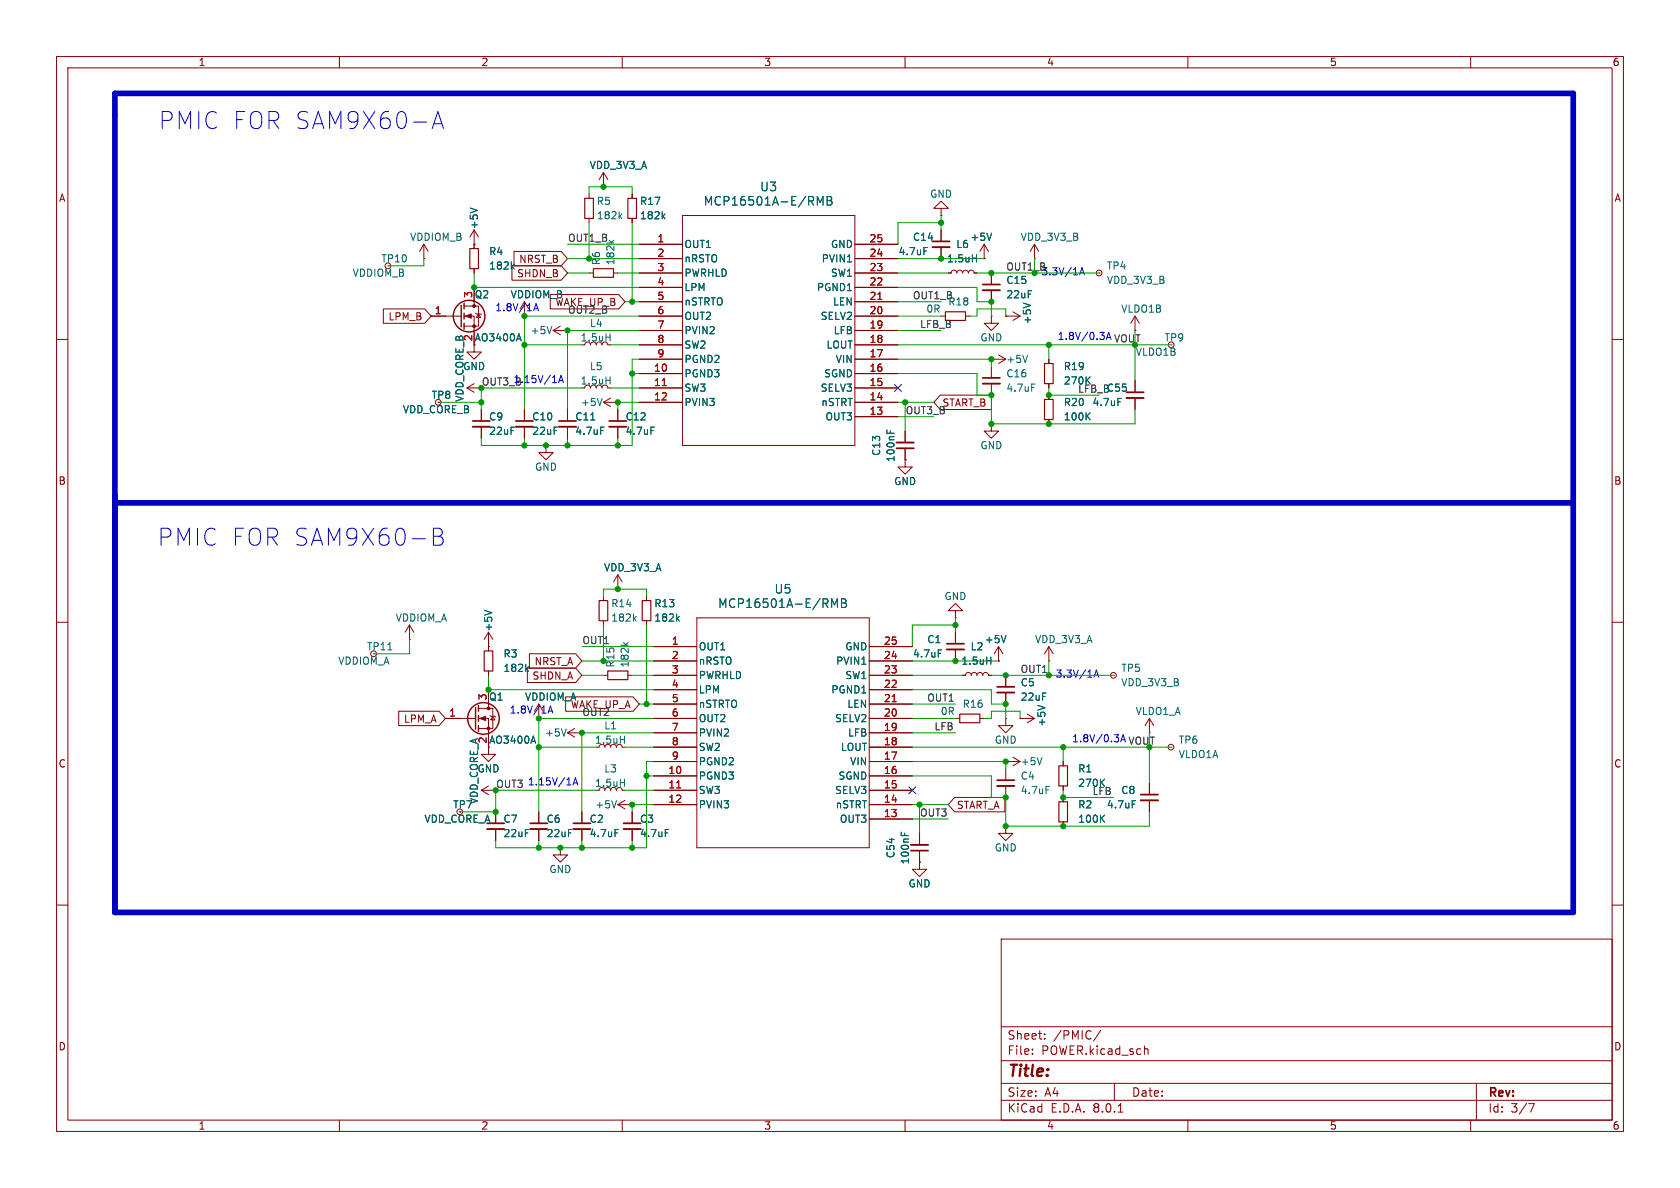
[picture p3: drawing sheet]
<svg xmlns="http://www.w3.org/2000/svg" width="297mm" height="210mm" viewBox="0 0 297 210" stroke-linecap="round" stroke-linejoin="round" font-family="sans-serif">
<g fill="none" stroke="#840000" stroke-width=".18">
<path d="M10 10h277v190h-277zM12 12h273v186h-273zM60 10v2M110 10v2M160 10v2M210 10v2M260 10v2M104.1 34.3v.8M104.1 38.6v.8M106.7 33h.1M106.7 30.5v2.5M106.7 30.5l-.8 1.3"/>
<path d="M106.7 30.5l.7 1.3M111.8 34.3v.8M111.8 38.6v.8M120.6 38.1h30.5v40.6h-30.5zM166.4 36.8h1.2l-1.2-1.2-1.3 1.2h1.3v1.3M166.4 38.1h.1M10 60h2M67.8 54.6h7.3l1.1 1.3-1.1 1.3h-7.3zM74.9 45.7h.1M74.9 43.2l-.7 1.3M74.9 43.2v2.5M74.9 43.2l.8 1.3"/>
<path d="M76.2 55.9h5.3M82 55.9h1.8v6.3h1.3l-1.3 1.3-1.3-1.3h1.3M82 54.1h2.6v3.6h-2.6M83.8 43.2h.1M83.8 40.6v3.3M83.8 47.5v.8M83.8 50.8v3.3M83.8 40.6l-.7 1.3M83.8 40.6l.8 1.3M84.1 55.4l.1 .1h.8l.1 .1M84.6 55.5l.4 .6h-.8zM90.5 47h8.7l1.1 1.3-1.1 1.2h-8.7z"/>
<path d="M90.9 44.4h8.3l1.1 1.3-1.1 1.3h-8.3zM92.7 55.9h.1M92.7 53.3v2.6M97.3 52.1h12.1l1.1 1.2-1.1 1.3h-12.1zM97.8 58.4h2.5M97.8 58.4l1.3 .8M99.1 57.7l-1.3 .7M100.3 58.4h.1M104.1 48.3h.8M108.5 48.3h.7M113 48.3h7.6M113 43.2h7.6"/>
<path d="M113 58.4h7.6M113 45.7h7.6M113 55.9h7.6M113 53.3h7.6M113 50.8h7.6M151.1 48.3h7.6M151.1 43.2h7.6M151.1 58.4h7.6M151.1 45.7h7.6M151.1 55.9h7.6M151.1 53.3h7.6M151.1 50.8h7.6"/>
<path d="M166.4 40.6v2.1M166.4 43.7v2M166.4 55.9h.7M167.6 48.3h.5l.2-.4 .4-.1 .3 .1 .2 .4 .1-.4 .4-.1 .3 .1 .2 .4 .1-.4 .4-.1 .3 .1 .2 .4 .1-.4 .4-.1 .4 .1 .1 .4h.5M170.7 55.9h.7M174 45.7h.1M174 43.2l-.8 1.3M174 43.2v2.5M174 43.2l.8 1.3M175.3 55.9v1.3h1.2l-1.2 1.2-1.3-1.2h1.3M175.3 55.9h.1M175.3 48.3v2"/>
<path d="M175.3 51.3v2M177.8 55.9h.1M177.8 55.9h2.5M179.1 55.1l1.2 .8M180.3 55.9l-1.2 .7M182.9 45.7h.1M182.9 43.2l-.8 1.3M182.9 43.2v2.5M182.9 43.2l.7 1.3M194.3 48.3h.1M200.7 58.4h.1M200.7 55.9v2.5"/>
<path d="M200.7 55.9l-.8 1.3M200.7 55.9l.7 1.3M285 60h2M82.5 68.6h2.6M82.5 68.6l1.3 .7M83.8 67.8l-1.3 .8M85.1 72.4v2M85.1 75.4v2.1M92.7 72.4v2M92.7 75.4v2.1M96.5 78.7v1.3h1.3l-1.3 1.3-1.3-1.3h1.3M96.5 78.7h.1"/>
<path d="M100.3 72.4v2M100.3 75.4v2.1M106.7 71.1h2.5M106.7 71.1l1.2 .8M107.4 68.6h.5M107.4 61h.5M107.9 70.4l-1.2 .7M109.2 71.1h.1M109.2 72.4v2M109.2 75.4v2.1M113 66h7.6M113 68.6h7.6"/>
<path d="M113 71.1h7.6M113 63.5h7.6M113 61h7.6M151.1 66h7.6M151.1 68.6h7.6M151.1 71.1h7.6M151.1 73.7h7.6M151.1 63.5h7.6M151.1 61h7.6M160 76.2v2M160 79.2v2.1M166.2 69.8h9.1v2.6h-9.1l-1.1-1.3z"/>
<path d="M175.3 74.9v1.3h1.2l-1.2 1.3-1.3-1.3h1.3M175.3 74.9h.1M175.3 63.5h.1M175.3 64.8v2M175.3 67.8v2.1M175.3 63.5h2.5M176.5 62.7l1.3 .8M177.8 63.5l-1.3 .8M185.4 63.5v.8M185.4 67.8v.8M185.4 69.9v.7M185.4 74.2v.7"/>
<path d="M200.7 67.3v2M200.7 70.4v2M160 81.3v1.3h1.3l-1.3 1.2-1.3-1.2h1.3M160 81.3h.1M10 110h2M72.4 113h.1M72.4 110.5l-.8 1.3M72.4 110.5v2.5M72.4 110.5l.8 1.3M86.4 114.3h.1M86.4 111.8v3.3M86.4 118.6v.8"/>
<path d="M86.4 111.8l-.8 1.2M86.4 111.8l.7 1.2M93.2 118.1h8.6l1.1 1.3-1.1 1.3h-8.6zM93.6 115.6h8.2l1.1 1.2-1.1 1.3h-8.2zM106.7 119.4h.7M106.7 105.4v.8M106.7 109.7v.8M109.2 104.1h.1M109.2 101.6l-.7 1.3M109.2 101.6v2.5M109.2 101.6l.8 1.3M111 119.4h.8"/>
<path d="M114.3 105.4v.8M114.3 109.7v.8M115.6 119.4h7.6M115.6 114.3h7.6M115.6 116.8h7.6M123.2 109.2h30.5v40.7h-30.5zM153.7 119.4h7.6M153.7 114.3h7.6M153.7 116.8h7.6M168.9 108h1.3l-1.3-1.3-1.3 1.3h1.3v1.2M168.9 109.2h.1M168.9 111.8v2"/>
<path d="M168.9 114.8v2M170.2 119.4h.5l.1-.4 .4-.1 .4 .1 .1 .4 .2-.4 .3-.1 .4 .1 .1 .4 .2-.4 .3-.1 .4 .1 .1 .4 .2-.4 .3-.1 .4 .1 .2 .4h.5M176.5 116.8h.1M176.5 114.3l-.7 1.3M176.5 114.3v2.5M176.5 114.3l.8 1.3M177.8 119.4v2M185.4 116.8h.1M185.4 114.3v2.5M185.4 114.3l-.7 1.3M185.4 114.3l.8 1.3M196.8 119.4h.1"/>
<path d="M285 110h2M70.5 125.7h7.1l1.1 1.3-1.1 1.3h-7.1zM78.7 127h5.4M84.6 127h1.8v6.4h1.2l-1.2 1.2-1.3-1.2h1.3M84.6 125.2h2.5v3.6h-2.5M85.1 139.7h2.5M85.1 139.7l1.3 .8M86.4 121.9v3.3M86.4 138.9l-1.3 .8M86.6 126.5l.1 .1h.8l.1 .1M87.1 126.6l.4 .7h-.8zM95.2 127h.1"/>
<path d="M95.2 124.5v2.5M100 123.2h11.9l1.1 1.3-1.1 1.2h-11.9zM100.3 129.5l1.3 .8M100.3 129.5h2.6M101.6 128.8l-1.3 .7M102.9 129.5h.1M110 132.1h.5M110 139.7h.5M115.6 132.1h7.6M115.6 139.7h7.6M115.6 129.5h7.6M115.6 134.6h7.6"/>
<path d="M115.6 127h7.6M115.6 137.2h7.6M115.6 124.5h7.6M115.6 121.9h7.6M153.7 132.1h7.6M153.7 139.7h7.6M153.7 129.5h7.6M153.7 134.6h7.6M153.7 127h7.6M153.7 137.2h7.6M153.7 124.5h7.6M153.7 121.9h7.6"/>
<path d="M168.9 127h.8M173.2 127h.8M177.8 134.6h.1M177.8 127v1.3h1.3l-1.3 1.2-1.3-1.2h1.3M177.8 127h.1M177.8 134.6h2.5M177.8 122.4v2.1M177.8 135.9v2M177.8 138.9v2.1M179.1 133.9l1.2 .7M180.3 127h.1M180.3 134.6l-1.2 .8"/>
<path d="M180.3 127h2.6M181.6 126.2l1.3 .8M182.9 127l-1.3 .8M188 134.6v.8M188 138.9v.8M203.2 129.5h.1M203.2 127l-.8 1.3M203.2 127v2.5M203.2 138.4v2.1M203.2 127l.8 1.3M207 132.1h.1M10 160h2"/>
<path d="M87.6 143.5v2M87.6 146.6v2M95.2 143.5v2M95.2 146.6v2M99.1 149.9v1.2h1.2l-1.2 1.3-1.3-1.3h1.3M99.1 149.9h.1M102.9 143.5v2M102.9 146.6v2M109.2 142.2l1.3 .8M109.2 142.2h2.6M110.5 141.5l-1.3 .7M111.8 142.2h.1"/>
<path d="M111.8 143.5v2M111.8 146.6v2M115.6 142.2h7.6M153.7 142.2h7.6M153.7 144.8h7.6M162.6 152.4v1.3h1.2l-1.2 1.2-1.3-1.2h1.3M162.6 152.4h.1M162.6 147.3v2.1M162.6 150.4v2M168.8 141h8.8v2.5h-8.8l-1.2-1.3zM177.8 146.1v1.2h1.3l-1.3 1.3-1.3-1.3h1.3M177.8 146.1h.1"/>
<path d="M188 141v.7M188 145.3v.8M203.2 141.5v2M285 160h2M177 166h108v32h-108zM60 198v2M110 198v2M160 198v2M177 194.5h108M177 191.5h108M177 187.5h108M177 181.5h108"/>
<path d="M182.5 186.3v.1M182.5 185.5v.1M184.7 183.6v.1M184.7 182.8v.1M194.6 182.1l-1.3 2M197 191.5v3M197.7 196.6h.8M202.4 185.5h.5l.1 .9M210 198v2M260 198v2M261 191.5v6.5M270.2 195.1h1l-.6 1.5"/>
<circle cx="68.6" cy="47" r=".51"/>
<circle cx="194.3" cy="48.3" r=".51"/>
<circle cx="77.5" cy="71.1" r=".51"/>
<circle cx="207" cy="61" r=".51"/>
<circle cx="66" cy="115.6" r=".51"/>
<circle cx="196.9" cy="119.4" r=".51"/>
<circle cx="207" cy="132.1" r=".51"/>
<circle cx="81.3" cy="143.5" r=".51"/>
</g>
<g fill="none" stroke="#840000" stroke-width=".33">
<path d="M164.8 43.7h3.1M173.7 51.3h3.1M83.6 75.4h3M91.2 75.4h3M98.8 75.4h3.1M107.7 75.4h3M158.5 78.2h3M173.7 67.8h3.1M199.1 70.4h3.1M167.4 114.8h3M176.3 138.9h3M176.3 122.4h3"/>
<path d="M86.1 146.6h3.1M93.7 146.6h3.1M101.3 146.6h3.1M110.2 146.6h3.1M161 149.4h3.1M201.7 141.5h3"/>
</g>
<g fill="none" stroke="#840000" stroke-width=".3">
<path d="M164.8 42.7h3.1M173.7 50.3h3.1M83.6 74.4h3M91.2 74.4h3M98.8 74.4h3.1M107.7 74.4h3M158.5 79.2h3M173.7 66.8h3.1M199.1 69.3h3.1M167.4 113.8h3M176.3 137.9h3M176.3 121.4h3"/>
<path d="M86.1 145.5h3.1M93.7 145.5h3.1M101.3 145.5h3.1M110.2 145.5h3.1M161 150.4h3.1M201.7 140.5h3"/>
</g>
<g fill="none" stroke="#006464" stroke-width=".18">
<path d="M83.1 36.8l1.3 .4M109.6 38.2l.3 .5M109.9 37.8l-.4 .5M117.2 38.2l.4 .5M117.6 37.8l-.5 .5M144.5 36.3v-1.6l.5 1.1 .5-1.1v1.6M146.2 34.7h.5l.3 .2v.3l-.3 .3a.41 .41 0 0 1 .4 .3 .41 .41 0 0 1-.3 .5h-.6zM146.2 35.5h.5M90.5 47.1l.4 .5M90.9 46.7l-.5 .5M91.7 59l.5 1.3M97.6 57.7l-.5 1.3"/>
<path d="M107.1 59.6h.8M107.7 42.5l.5 .4M107.9 59v1.3M108.5 42.5l-.5 .3M163.3 43.8h.6M171.9 45.6h.7M172.6 45v1.3M175.3 41.2l-.4 1.3M180.9 53.6l1.3 .4M104.4 74.2h.8M106.2 75.5h.6M106.4 70.4l-.4 1.3"/>
<path d="M107.1 67.2h.8M107.9 66.6v1.3M115.1 75.5h.6M156.8 76v.6M157.4 76.2v.4M181.7 62.8l-.5 1.3M182.4 67.9h.6M192.2 67.2l.5 .7M192.2 73.5l.5 .7M192.7 66.6l-.7 .7M192.7 73l-.7 .7M197.6 70.4h.6"/>
<path d="M68.6 114.9h.7M85.7 107.9l1.2 .4M93.1 118.2l.3 .5M93.4 117.8l-.5 .5M110.2 113.6l.5 .5M111.1 113.6l-.5 .3M112.1 109.3l.4 .5M112.5 109l-.5 .4M119.7 109.3l.4 .5M120.1 109l-.5 .4M147 107.4v-1.5l.5 1 .5-1v1.5M148.8 105.9h.5l.2 .1 .1 .3-.3 .3a.41 .41 0 0 1 .4 .3 .41 .41 0 0 1-.3 .5h-.6z"/>
<path d="M148.8 106.6h.5M165.9 114.9h.6M174.4 116.8h.8M175.2 116.1v1.3M177.9 112.3l-.5 1.3M94.3 130.1l.4 1.3M100.1 128.8l-.4 1.3M109.7 130.7h.7M109.7 138.3h.7M110.4 130.1v1.3M110.4 137.7v1.3M183.5 124.7l1.2 .4"/>
<path d="M184.2 133.9l-.4 1.3M184.9 139h.6M194.7 138.3l.6 .7M195.3 137.7l-.8 .8M108.7 146.6h.6M109 141.5l-.4 1.3M117.6 146.6h.6M159.3 147.1v.6M159.9 147.3v.4M194.7 144.6l.6 .8M195.3 144.1l-.8 .7M200.2 141.5h.6"/>
</g>
<g fill="none" stroke="#840000" stroke-width=".2">
<path d="M103.4 35.1h1.5v3.5h-1.5zM111 35.1h1.5v3.5h-1.5zM83.1 43.9h1.5v3.6h-1.5zM104.9 47.5h3.6v1.5h-3.6zM167.1 55.1h3.6v1.5h-3.6zM184.7 64.3h1.5v3.5h-1.5zM184.7 70.6h1.5v3.6h-1.5zM85.6 115.1h1.5v3.5h-1.5zM105.9 106.2h1.5v3.5h-1.5zM107.4 118.6h3.6v1.5h-3.6zM113.5 106.2h1.6v3.5h-1.6zM169.7 126.2h3.5v1.6h-3.5z"/>
<path d="M187.2 135.4h1.5v3.5h-1.5zM187.2 141.7h1.5v3.6h-1.5z"/>
</g>
<path d="M155.2 52.9h.7M117.1 68.2h.7M119.6 139.3h.7M157.7 124h.7" fill="none" stroke="#a90000" stroke-width=".18"/>
<g fill="none" stroke="#840000" stroke-width=".25">
<path d="M81.5 54v3.8M82 53.6v1M82 55.4v1M82 57.2v1M84.1 125.1v3.8M84.6 124.7v1M84.6 126.5v1M84.6 128.3v1"/>
<circle cx="82.9" cy="55.9" r="2.79"/>
<circle cx="85.5" cy="127" r="2.79"/>
</g>
<g fill="#840000" stroke="#840000" stroke-width=".18">
<path d="M82.3 55.9l1-.4v.8z"/>
<path d="M84.8 127l1.1-.4v.8z"/>
<circle cx="83.8" cy="57.7" r=".25"/>
<circle cx="83.8" cy="54.1" r=".25"/>
<circle cx="86.4" cy="128.8" r=".25"/>
<circle cx="86.4" cy="125.2" r=".25"/>
</g>
<g fill="none" stroke="#0000c2" stroke-width=".18">
<path d="M76.4 22.7l1-3 1 3M76.7 21.9h1.4M94.3 54.9l.5-1.2 .4 1.2M94.5 54.6h.6M190.9 48.6l.4-1.3 .4 1.3M191 48.2h.6M195.7 59.7h.6M98.8 67.6l.4-1.2 .4 1.2M98.9 67.3h.6M195.6 60l.4-1.3 .4 1.3M76.6 93.4h1a.73 .73 0 0 1 .6 .7 .73 .73 0 0 1-.6 .7 .8 .8 0 0 1 .8 .7 .8 .8 0 0 1-.6 .9h-1.2zM76.6 94.8h1"/>
<path d="M193.4 119.7l.4-1.3 .4 1.3M193.5 119.3h.6M96.9 126.1l.4-1.3 .4 1.3M97 125.7h.6M101.3 138.8l.4-1.3 .4 1.3M101.4 138.4h.6M198.1 131.1l.4-1.2 .5 1.2M198.2 130.8h.6"/>
</g>
<path d="M20.3 16.5h257.8v144.8h-257.8zM20.3 88.9h257.8" fill="none" stroke="#0000c2" stroke-width="1"/>
<g fill="none" stroke="#009600" stroke-width=".18">
<path d="M104.1 34.3v-1.3h7.7v1.3M104.1 39.4v6.3M111.8 39.4v13.9M166.4 39.4h-7.7v3.8M166.4 38.1v2.5M74.9 45.7v1.3h-6.3M83.8 48.3v2.5h29.2M100.3 48.3h3.8M100.3 45.7h12.7M100.3 43.2h12.7M109.2 48.3h3.8M110.5 53.3h2.5"/>
<path d="M113 58.4h-12.7v14M113 55.9h-20.3v16.5M158.7 50.8h14v2.5h2.6v2.6M158.7 53.3h7.7M158.7 48.3h8.9M158.7 45.7h15.3M158.7 58.4h7.7M158.7 55.9h7.7M171.4 55.9h1.3v-1.3h5.1v1.3M172.7 48.3h21.6M182.9 45.7v2.6M200.7 58.4v8.9"/>
<path d="M77.5 71.1h7.6M92.7 61h10.2M92.7 77.5v1.2M100.3 77.5v1.2M102.9 68.6h-17.8v3.8M107.9 61h5.1M107.9 68.6h5.1M109.2 77.5v1.2M111.8 66h1.2M113 71.1h-3.8v1.3M113 63.5h-1.2v15.2h-26.7v-1.2M158.7 66h14v3.9h2.6v5h25.4v-2.5"/>
<path d="M158.7 63.5h16.6v1.3M158.7 61h48.3M158.7 71.1h6.4M158.7 73.7h6.4M160 71.1v5.1M185.4 68.6v1.3h8.9M185.4 61v2.5M72.4 113v2.6h-6.4M86.4 119.4v2.5h29.2M102.9 119.4h3.8M102.9 116.8h12.7M102.9 114.3h12.7"/>
<path d="M106.7 105.4v-1.3h7.6v1.3M106.7 110.5v6.3M111.8 119.4h3.8M114.3 110.5v14M161.3 119.4h8.9M161.3 116.8h15.2M168.9 109.2v2.6M168.9 110.5h-7.6v3.8M175.3 119.4h21.5M185.4 116.8v2.6M95.2 132.1h10.2M105.4 139.7h-17.8v3.8h-6.3"/>
<path d="M110.5 132.1h5.1M110.5 139.7h5.1M113 124.5h2.6M114.3 137.2h1.3M115.6 127h-20.4v16.5M115.6 129.5h-12.7v14M115.6 134.6h-1.3v15.3h-26.7v-1.3M161.3 121.9h14v2.6h2.5v2.5M161.3 137.2h14v3.8h2.5v5.1h25.4v-2.6M161.3 134.6h16.5v1.3M161.3 132.1h45.7M161.3 127h7.6"/>
<path d="M161.3 129.5h7.6M161.3 124.5h7.6M174 127h1.3v-1.3h5v1.3M188 132.1v2.5M188 139.7v1.3h8.8M203.2 129.5v8.9M95.2 148.6v1.3M102.9 148.6v1.3M111.8 148.6v1.3M115.6 142.2h-3.8v1.3M161.3 142.2h6.3M161.3 144.8h6.3"/>
<path d="M162.6 142.2v5.1"/>
</g>
<path d="M158.1 68l1.3 1.2M159.4 68l-1.3 1.2M160.7 139.1l1.2 1.2M161.9 139.1l-1.2 1.2" fill="none" stroke="#000084" stroke-width=".18"/>
<g fill="#009600" stroke="#009600" stroke-width=".18">
<circle cx="166.4" cy="45.7" r=".46"/>
<circle cx="175.3" cy="48.3" r=".46"/>
<circle cx="166.4" cy="39.4" r=".46"/>
<circle cx="160" cy="71.1" r=".46"/>
<circle cx="175.3" cy="74.9" r=".46"/>
<circle cx="175.3" cy="69.9" r=".46"/>
<circle cx="175.3" cy="63.5" r=".46"/>
<circle cx="96.5" cy="78.7" r=".46"/>
<circle cx="100.3" cy="78.7" r=".46"/>
<circle cx="92.7" cy="78.7" r=".46"/>
<circle cx="85.1" cy="71.1" r=".46"/>
<circle cx="109.2" cy="78.7" r=".46"/>
<circle cx="109.2" cy="71.1" r=".46"/>
<circle cx="104.1" cy="45.7" r=".46"/>
<circle cx="111.8" cy="53.3" r=".46"/>
<circle cx="106.7" cy="33" r=".46"/>
<circle cx="92.7" cy="61" r=".46"/>
<circle cx="111.8" cy="66" r=".46"/>
<circle cx="175.3" cy="53.3" r=".46"/>
<circle cx="185.4" cy="74.9" r=".46"/>
<circle cx="185.4" cy="69.9" r=".46"/>
<circle cx="185.4" cy="61" r=".46"/>
<circle cx="200.7" cy="61" r=".46"/>
<circle cx="83.8" cy="50.8" r=".46"/>
<circle cx="92.7" cy="55.9" r=".46"/>
<circle cx="100.3" cy="58.4" r=".46"/>
<circle cx="102.9" cy="149.9" r=".46"/>
<circle cx="99.1" cy="149.9" r=".46"/>
<circle cx="111.8" cy="149.9" r=".46"/>
<circle cx="95.2" cy="149.9" r=".46"/>
<circle cx="111.8" cy="142.2" r=".46"/>
<circle cx="87.6" cy="143.5" r=".46"/>
<circle cx="87.6" cy="139.7" r=".46"/>
<circle cx="102.9" cy="129.5" r=".46"/>
<circle cx="203.2" cy="132.1" r=".46"/>
<circle cx="177.8" cy="146.1" r=".46"/>
<circle cx="188" cy="146.1" r=".46"/>
<circle cx="188" cy="141" r=".46"/>
<circle cx="188" cy="132.1" r=".46"/>
<circle cx="177.8" cy="141" r=".46"/>
<circle cx="177.8" cy="134.6" r=".46"/>
<circle cx="114.3" cy="124.5" r=".46"/>
<circle cx="86.4" cy="121.9" r=".46"/>
<circle cx="95.2" cy="132.1" r=".46"/>
<circle cx="95.2" cy="127" r=".46"/>
<circle cx="109.2" cy="104.1" r=".46"/>
<circle cx="114.3" cy="137.2" r=".46"/>
<circle cx="106.7" cy="116.8" r=".46"/>
<circle cx="177.8" cy="119.4" r=".46"/>
<circle cx="185.4" cy="119.4" r=".46"/>
<circle cx="177.8" cy="124.5" r=".46"/>
<circle cx="168.9" cy="110.5" r=".46"/>
<circle cx="162.6" cy="142.2" r=".46"/>
<circle cx="168.9" cy="116.8" r=".46"/>
</g>
<g font-size="4.2" fill="#0000c2">
<text x="28.1" y="23.1">PMIC FOR SAM9X60-A</text>
<text x="27.8" y="96.7">PMIC FOR SAM9X60-B</text>
</g>
<text font-size="2.8" fill="#840000" x="178" y="190.9">Title:</text>
<g font-size="2.1" fill="#006464">
<text x="134.3" y="34">U3</text>
<text x="124.3" y="36.6">MCP16501A-E/RMB</text>
<text x="126.9" y="107.7">MCP16501A-E/RMB</text>
<text x="136.8" y="105.1">U5</text>
</g>
<g font-size="2.1" fill="#840000">
<text x="178" y="184">Sheet:</text>
<text x="186.2" y="184">/PMIC/</text>
<text x="178" y="186.7">File:</text>
<text x="184.1" y="186.7">POWER.kicad_sch</text>
<text x="178" y="196.9">KiCad</text>
<text x="178" y="194.1">Size:</text>
<text x="184.7" y="194.1">A4</text>
<text x="185.7" y="196.9">E.D.A.</text>
<text x="193.3" y="196.9">8.0.1</text>
<text x="200" y="194.1">Date:</text>
<text x="263" y="194.3">Rev:</text>
<text x="263" y="196.9">Id:</text>
<text x="267.1" y="196.9">3/7</text>
</g>
<g font-size="1.8" fill="#840000">
<text x="35" y="11.9">1</text>
<text x="85" y="11.9">2</text>
<text x="135" y="11.9">3</text>
<text x="185" y="11.9">4</text>
<text x="235" y="11.9">5</text>
<text x="285" y="11.9">6</text>
<text x="10.3" y="35.9">A</text>
<text x="285.3" y="35.9">A</text>
<text x="91.7" y="46.7">NRST_B</text>
<text x="91.3" y="49.2">SHDN_B</text>
<text x="68.6" y="56.8">LPM_B</text>
<text x="98.1" y="54.3">WAKE_UP_B</text>
<text x="76.2" y="70.7">TP8</text>
<text x="166.5" y="72.1">START_B</text>
<text x="10.3" y="85.9">B</text>
<text x="285.3" y="85.9">B</text>
<text x="94.4" y="117.8">NRST_A</text>
<text x="94" y="120.3">SHDN_A</text>
<text x="100.8" y="125.4">WAKE_UP_A</text>
<text x="71.3" y="128">LPM_A</text>
<text x="86.1" y="131.5" transform="rotate(-90 86.1 131.5)">2</text>
<text x="10.3" y="135.9">C</text>
<text x="285.3" y="135.9">C</text>
<text x="80" y="143.1">TP7</text>
<text x="87.6" y="139.4">OUT3</text>
<text x="169.1" y="143.2">START_A</text>
<text x="10.3" y="185.9">D</text>
<text x="285.3" y="185.9">D</text>
<text x="35" y="199.9">1</text>
<text x="85" y="199.9">2</text>
<text x="135" y="199.9">3</text>
<text x="185" y="199.9">4</text>
<text x="235" y="199.9">5</text>
<text x="285" y="199.9">6</text>
</g>
<g font-size="1.8" fill="#006464">
<text x="104.1" y="30.1">VDD_3V3_A</text>
<text x="164.3" y="35.2">GND</text>
<text x="84.7" y="40.6" transform="rotate(-90 84.7 40.6)">+5V</text>
<text x="105.4" y="36.4">R5</text>
<text x="105.4" y="39">182k</text>
<text x="113" y="36.4">R17</text>
<text x="113" y="39">182k</text>
<text x="67.3" y="46.6">TP10</text>
<text x="72.4" y="42.8">VDDIOM_B</text>
<text x="86.4" y="45.3">R4</text>
<text x="86.4" y="47.9">182k</text>
<text x="106.3" y="47" transform="rotate(-90 106.3 47)">R6</text>
<text x="120.9" y="44">OUT1</text>
<text x="120.9" y="46.6">nRSTO</text>
<text x="145.2" y="46.6">PVIN1</text>
<text x="146.8" y="44">GND</text>
<text x="158.8" y="45.3">4.7uF</text>
<text x="161.3" y="42.8">C14</text>
<text x="167.3" y="46.6">1.5uH</text>
<text x="169" y="44">L6</text>
<text x="171.5" y="42.8">+5V</text>
<text x="180.3" y="42.8">VDD_3V3_B</text>
<text x="195.6" y="47.9">TP4</text>
<text x="62.2" y="49.1">VDDIOM_B</text>
<text x="83.8" y="52.9">Q2</text>
<text x="90.2" y="52.9">VDDIOM_B</text>
<text x="120.9" y="49.1">PWRHLD</text>
<text x="120.9" y="51.7">LPM</text>
<text x="144.3" y="51.7">PGND1</text>
<text x="146.8" y="49.1">SW1</text>
<text x="177.8" y="50.4">C15</text>
<text x="177.8" y="52.9">22uF</text>
<text x="195.6" y="50.4">VDD_3V3_B</text>
<text x="93.7" y="59.3">+5V</text>
<text x="104.2" y="58">L4</text>
<text x="120.9" y="54.2">nSTRTO</text>
<text x="120.9" y="56.7">OUT2</text>
<text x="120.9" y="59.3">PVIN2</text>
<text x="145" y="56.7">SELV2</text>
<text x="147.2" y="54.2">LEN</text>
<text x="147.3" y="59.3">LFB</text>
<text x="163.7" y="55.5">0R</text>
<text x="182.5" y="57.4" transform="rotate(-90 182.5 57.4)">+5V</text>
<text x="198.1" y="55.5">VLDO1B</text>
<text x="81.8" y="65.6">GND</text>
<text x="83.6" y="60.4" transform="rotate(-90 83.6 60.4)">2</text>
<text x="83.8" y="60.6">AO3400A</text>
<text x="102.6" y="60.6">1.5uH</text>
<text x="104.2" y="65.6">L5</text>
<text x="120.9" y="61.8">SW2</text>
<text x="120.9" y="64.4">PGND2</text>
<text x="146" y="61.8">LOUT</text>
<text x="147.6" y="64.4">VIN</text>
<text x="173.2" y="60.6">GND</text>
<text x="177.8" y="64.4">+5V</text>
<text x="188" y="65.6">R19</text>
<text x="200.7" y="63.1">VLDO1B</text>
<text x="205.8" y="60.6">TP9</text>
<text x="82.1" y="71.1" transform="rotate(-90 82.1 71.1)">VDD_CORE_B</text>
<text x="102.6" y="68.2">1.5uH</text>
<text x="102.6" y="72">+5V</text>
<text x="120.9" y="66.9">PGND3</text>
<text x="120.9" y="69.4">SW3</text>
<text x="120.9" y="72">PVIN3</text>
<text x="145" y="69.4">SELV3</text>
<text x="145.1" y="72">nSTRT</text>
<text x="145.6" y="66.9">SGND</text>
<text x="177.8" y="66.9">C16</text>
<text x="177.8" y="69.4">4.7uF</text>
<text x="188" y="68.2">270K</text>
<text x="188" y="72">R20</text>
<text x="193" y="72">4.7uF</text>
<text x="195.6" y="69.4">C55</text>
<text x="71.1" y="73.3">VDD_CORE_B</text>
<text x="86.4" y="74.5">C9</text>
<text x="86.4" y="77.1">22uF</text>
<text x="94" y="74.5">C10</text>
<text x="94" y="77.1">22uF</text>
<text x="101.6" y="74.5">C11</text>
<text x="101.6" y="77.1">4.7uF</text>
<text x="110.5" y="74.5">C12</text>
<text x="110.5" y="77.1">4.7uF</text>
<text x="145.8" y="74.5">OUT3</text>
<text x="188" y="74.5">100K</text>
<text x="94.5" y="83.4">GND</text>
<text x="155.8" y="80.7" transform="rotate(-90 155.8 80.7)">C13</text>
<text x="158.3" y="81.8" transform="rotate(-90 158.3 81.8)">100nF</text>
<text x="173.2" y="79.6">GND</text>
<text x="158" y="86">GND</text>
<text x="106.7" y="101.2">VDD_3V3_A</text>
<text x="108" y="107.5">R14</text>
<text x="115.6" y="107.5">R13</text>
<text x="166.9" y="106.3">GND</text>
<text x="69.9" y="110.1">VDDIOM_A</text>
<text x="87.2" y="111.8" transform="rotate(-90 87.2 111.8)">+5V</text>
<text x="108" y="110.1">182k</text>
<text x="115.6" y="110.1">182k</text>
<text x="163.8" y="113.9">C1</text>
<text x="174" y="113.9">+5V</text>
<text x="182.9" y="113.9">VDD_3V3_A</text>
<text x="59.7" y="117.7">VDDIOM_A</text>
<text x="64.8" y="115.2">TP11</text>
<text x="88.9" y="116.4">R3</text>
<text x="88.9" y="119">182k</text>
<text x="108.8" y="118.1" transform="rotate(-90 108.8 118.1)">R15</text>
<text x="111.4" y="118.1" transform="rotate(-90 111.4 118.1)">182k</text>
<text x="123.4" y="115.2">OUT1</text>
<text x="123.4" y="117.7">nRSTO</text>
<text x="147.7" y="117.7">PVIN1</text>
<text x="149.3" y="115.2">GND</text>
<text x="161.3" y="116.4">4.7uF</text>
<text x="169.9" y="117.7">1.5uH</text>
<text x="171.5" y="115.2">L2</text>
<text x="198.1" y="119">TP5</text>
<text x="86.4" y="124.1">Q1</text>
<text x="92.7" y="124.1">VDDIOM_A</text>
<text x="123.4" y="120.2">PWRHLD</text>
<text x="123.4" y="122.8">LPM</text>
<text x="123.4" y="125.3">nSTRTO</text>
<text x="146.9" y="122.8">PGND1</text>
<text x="149.3" y="120.2">SW1</text>
<text x="149.7" y="125.3">LEN</text>
<text x="170.1" y="125.3">R16</text>
<text x="180.3" y="121.5">C5</text>
<text x="180.3" y="124.1">22uF</text>
<text x="198.1" y="121.5">VDD_3V3_B</text>
<text x="86.4" y="131.7">AO3400A</text>
<text x="96.2" y="130.4">+5V</text>
<text x="105.1" y="131.7">1.5uH</text>
<text x="106.7" y="129.1">L1</text>
<text x="123.4" y="127.9">OUT2</text>
<text x="123.4" y="130.4">PVIN2</text>
<text x="147.5" y="127.9">SELV2</text>
<text x="149.8" y="130.4">LFB</text>
<text x="166.2" y="126.6">0R</text>
<text x="175.8" y="131.7">GND</text>
<text x="185" y="128.5" transform="rotate(-90 185 128.5)">+5V</text>
<text x="200.7" y="126.6">VLDO1_A</text>
<text x="208.3" y="131.7">TP6</text>
<text x="84.3" y="136.8">GND</text>
<text x="106.7" y="136.8">L3</text>
<text x="123.4" y="132.9">SW2</text>
<text x="123.4" y="135.5">PGND2</text>
<text x="148.6" y="132.9">LOUT</text>
<text x="150.2" y="135.5">VIN</text>
<text x="180.3" y="135.5">+5V</text>
<text x="190.5" y="136.8">R1</text>
<text x="208.3" y="134.2">VLDO1A</text>
<text x="84.7" y="142.2" transform="rotate(-90 84.7 142.2)">VDD_CORE_A</text>
<text x="105.1" y="139.3">1.5uH</text>
<text x="105.1" y="143.1">+5V</text>
<text x="123.4" y="138">PGND3</text>
<text x="123.4" y="140.6">SW3</text>
<text x="123.4" y="143.1">PVIN3</text>
<text x="147.5" y="140.6">SELV3</text>
<text x="147.6" y="143.1">nSTRT</text>
<text x="148.1" y="138">SGND</text>
<text x="180.3" y="138">C4</text>
<text x="180.3" y="140.6">4.7uF</text>
<text x="190.5" y="143.1">R2</text>
<text x="190.5" y="139.3">270K</text>
<text x="193" y="140.6">LFB</text>
<text x="195.6" y="143.1">4.7uF</text>
<text x="198.1" y="140.6">C8</text>
<text x="74.9" y="145.6">VDD_CORE_A</text>
<text x="88.9" y="145.6">C7</text>
<text x="88.9" y="148.2">22uF</text>
<text x="96.5" y="145.6">C6</text>
<text x="96.5" y="148.2">22uF</text>
<text x="104.1" y="145.6">C2</text>
<text x="104.1" y="148.2">4.7uF</text>
<text x="113" y="145.6">C3</text>
<text x="113" y="148.2">4.7uF</text>
<text x="148.4" y="145.6">OUT3</text>
<text x="190.5" y="145.6">100K</text>
<text x="97" y="154.5">GND</text>
<text x="158.3" y="151.8" transform="rotate(-90 158.3 151.8)">C54</text>
<text x="160.9" y="152.9" transform="rotate(-90 160.9 152.9)">100nF</text>
<text x="175.8" y="150.7">GND</text>
<text x="160.5" y="157.1">GND</text>
</g>
<g font-size="1.8" fill="#0f0f0f">
<text x="100.3" y="42.8">OUT1_B</text>
<text x="108.8" y="47" transform="rotate(-90 108.8 47)">182k</text>
<text x="161.3" y="53">OUT1_B</text>
<text x="100.3" y="55.5">OUT2_B</text>
<text x="162.6" y="58.1">LFB_B</text>
<text x="167.5" y="54.2">R18</text>
<text x="196.8" y="60.6">VOUT</text>
<text x="190.5" y="69.5">LFB_BC55</text>
<text x="160" y="73.3">OUT3_B</text>
<text x="102.9" y="114">OUT1</text>
<text x="180.3" y="119">OUT1</text>
<text x="163.8" y="124.1">OUT1</text>
<text x="102.9" y="126.7">OUT2</text>
<text x="165.1" y="129.2">LFB</text>
<text x="199.4" y="131.7">VOUT</text>
<text x="162.6" y="144.4">OUT3</text>
</g>
<g font-size="1.8" fill="#a90000">
<text x="116.1" y="42.9">1</text>
<text x="116.1" y="45.5">2</text>
<text x="153.6" y="45.5">24</text>
<text x="153.6" y="42.9">25</text>
<text x="83.6" y="52.8" transform="rotate(-90 83.6 52.8)">3</text>
<text x="116.1" y="48">3</text>
<text x="116.1" y="50.5">4</text>
<text x="116.1" y="53.1">5</text>
<text x="153.6" y="53.1">21</text>
<text x="153.6" y="50.5">22</text>
<text x="153.6" y="48">23</text>
<text x="76.8" y="55.6">1</text>
<text x="116.1" y="55.6">6</text>
<text x="116.1" y="58.2">7</text>
<text x="153.6" y="58.2">19</text>
<text x="153.6" y="55.6">20</text>
<text x="115.5" y="65.8">10</text>
<text x="116.1" y="60.7">8</text>
<text x="116.1" y="63.2">9</text>
<text x="153.6" y="65.8">16</text>
<text x="153.6" y="63.2">17</text>
<text x="153.6" y="60.7">18</text>
<text x="115.5" y="68.3">11</text>
<text x="115.5" y="70.9">12</text>
<text x="153.6" y="70.9">14</text>
<text x="153.6" y="68.3">15</text>
<text x="153.6" y="73.4">13</text>
<text x="118.7" y="114">1</text>
<text x="118.7" y="116.6">2</text>
<text x="118.7" y="119.1">3</text>
<text x="156.2" y="119.1">23</text>
<text x="156.2" y="116.6">24</text>
<text x="156.2" y="114">25</text>
<text x="86.1" y="123.9" transform="rotate(-90 86.1 123.9)">3</text>
<text x="118.7" y="121.7">4</text>
<text x="118.7" y="124.2">5</text>
<text x="156.2" y="124.2">21</text>
<text x="156.2" y="121.7">22</text>
<text x="79.3" y="126.7">1</text>
<text x="118.7" y="126.7">6</text>
<text x="118.7" y="129.3">7</text>
<text x="118.7" y="131.8">8</text>
<text x="156.2" y="131.8">18</text>
<text x="156.2" y="129.3">19</text>
<text x="156.2" y="126.7">20</text>
<text x="118.1" y="136.9">10</text>
<text x="118.7" y="134.4">9</text>
<text x="156.2" y="136.9">16</text>
<text x="156.2" y="134.4">17</text>
<text x="118.1" y="139.4">11</text>
<text x="118.1" y="142">12</text>
<text x="156.2" y="142">14</text>
<text x="156.2" y="139.4">15</text>
<text x="156.2" y="144.5">13</text>
</g>
<g font-size="1.8" fill="#009600">
<text x="177.8" y="47.9">OUT1_B</text>
<text x="85.1" y="68.2">OUT3_B</text>
</g>
<g font-size="1.8" fill="#0000c2">
<text x="184" y="48.9">3.3V/1A</text>
<text x="87.5" y="55.2">1.8V/1A</text>
<text x="186.9" y="60.3">1.8V/0.3A</text>
<text x="90.7" y="67.9">1.15V/1A</text>
<text x="186.5" y="120">3.3V/1A</text>
<text x="90" y="126.3">1.8V/1A</text>
<text x="189.4" y="131.4">1.8V/0.3A</text>
<text x="93.2" y="139">1.15V/1A</text>
</g>
</svg>
